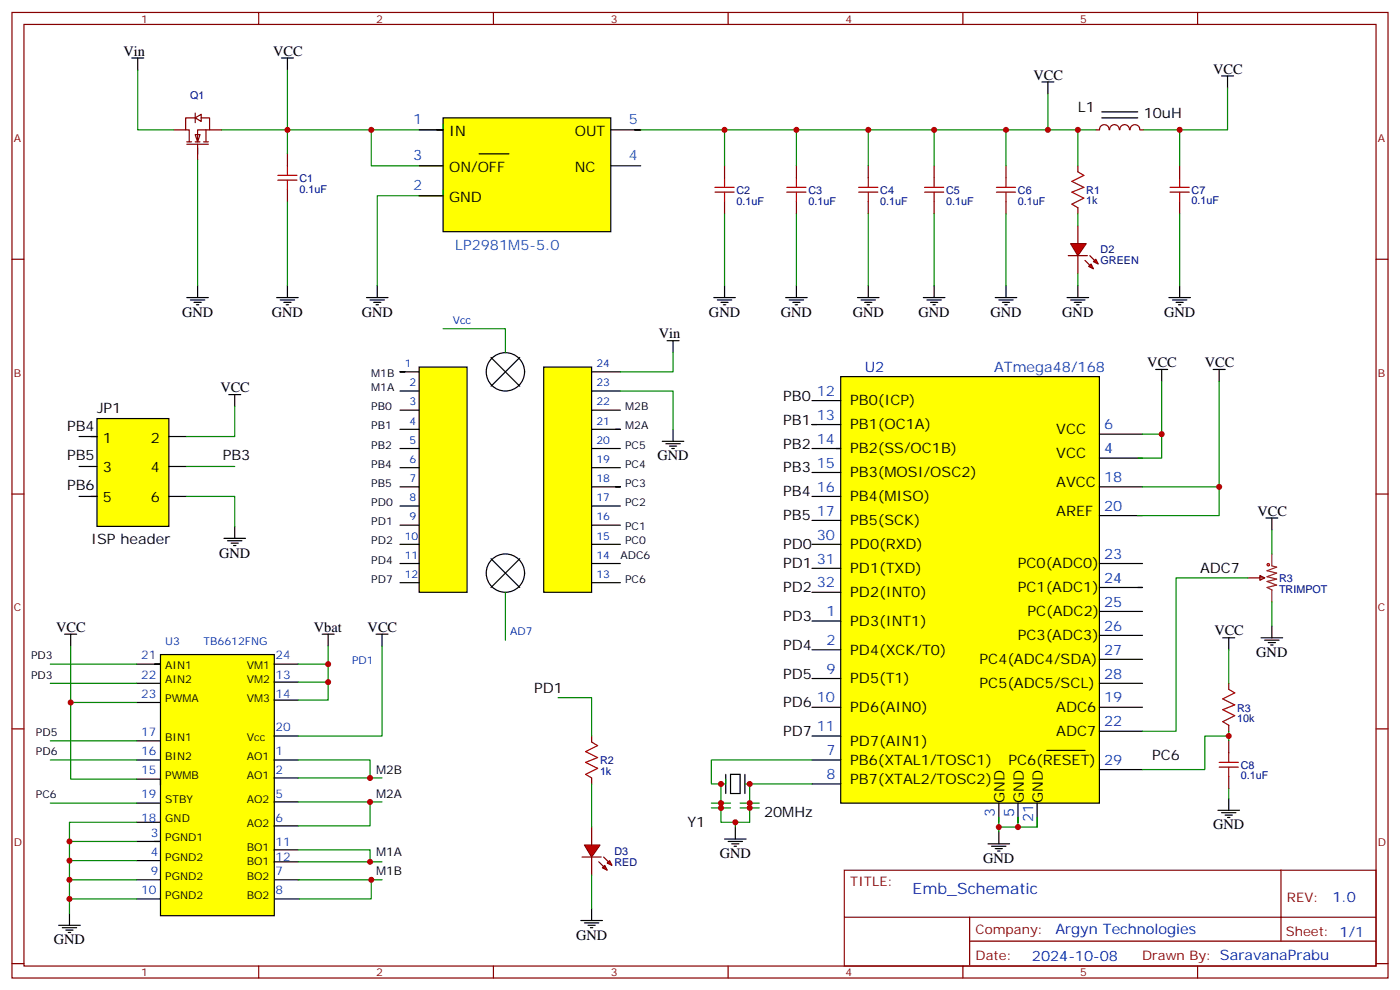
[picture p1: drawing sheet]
<svg xmlns="http://www.w3.org/2000/svg" width="412mm" height="292mm" viewBox="0 0 412 292" stroke-linecap="round" stroke-linejoin="round" font-family="sans-serif">
<g fill="none" stroke="#870000" stroke-width=".35">
<path d="M3.5 3.7h405.4v284.3h-405.4zM7.1 7.2h398.2v277.3h-398.2zM76.2 3.7v3.5M145.3 3.7v3.5M214.5 3.7v3.5M283.6 3.7v3.5M352.8 3.7v3.5M3.5 76.3h3.6M405.3 76.3h3.6M3.5 145.5h3.6M405.3 145.5h3.6M3.5 214.6h3.6"/>
<path d="M405.3 214.6h3.6M248.7 256.3h156.6v28.2h-156.6zM377.3 256.3v20.9M248.7 270.1h156.5M285.6 277.2h119.6M285.6 270.1v14.1M3.5 283.8h3.6M76.2 284.5v3.5M145.3 284.5v3.5M214.5 284.5v3.5M283.6 284.5v3.5M352.8 284.5v3.5"/>
<path d="M405.3 283.8h3.6"/>
</g>
<path d="M130.5 34.7h49.4v33.5h-49.4z" fill="#ff0" stroke="#000" stroke-width=".35"/>
<g fill="none" stroke="#000" stroke-width=".35">
<path d="M55 87.6h6.4M56.1 88.3h4.2M57.1 89h2.2M57.9 89.7h.7M58.2 84.1v3.5M81.5 87.6h6.3M82.5 88.3h4.3M83.6 89h2.1M84.3 89.7h.7M84.7 84.1v3.5M107.9 87.6h6.4M109 88.3h4.2"/>
<path d="M110.1 89h2.1M110.8 89.7h.7M111.1 84.1v3.5"/>
</g>
<path d="M130.5 55.9v1.7h-19.4v26.5" fill="none" stroke="#008700" stroke-width=".35"/>
<g fill="#fff" stroke="#870000" stroke-width=".35">
<path d="M57.5 39.7h1.4l-.7 2.1z"/>
<path d="M57.5 34.7l1.8-1v2.1z"/>
</g>
<g fill="none" stroke="#870000" stroke-width=".35">
<path d="M51.2 38.2h3.5M57.5 34.7h-2.8v3.5h1v3.6M57.5 33.3v2.8M59.3 34.7h2.4v3.5h-3.5v3.6M60.7 38.2v3.6M61.7 38.2h3.6M326.7 38.2a1.41 1.41 0 0 0-1.4-1.5 1.41 1.41 0 0 0-1.4 1.5h-1.1M326.9 38.2a1.41 1.41 0 0 1 1.4-1.5 1.41 1.41 0 0 1 1.4 1.5M329.9 38.2a1.41 1.41 0 0 1 1.4-1.5 1.41 1.41 0 0 1 1.4 1.5M332.9 38.2a1.41 1.41 0 0 1 1.4-1.5 1.41 1.41 0 0 1 1.4 1.5M335.8 38.2h1.1M55 42.5h6.4"/>
<path d="M55 41.8h1.4M57.5 41.8h1.4M58.2 42.5v4.6M60 41.8h1.4M84.7 45.3v3.5M84.7 55.9v3.5M213.4 48.8v3.6M213.4 59.4v3.5M234.6 48.8v3.6M234.6 59.4v3.5M255.8 48.8v3.6M255.8 59.4v3.5"/>
<path d="M275.2 48.8v3.6M275.2 59.4v3.5M296.3 48.8v3.6M296.3 59.4v3.5M317.5 48.8v1.8M317.5 61.2v1.7"/>
</g>
<g fill="none" stroke="#008700" stroke-width=".35">
<path d="M84.7 38.2v7.1M109.4 38.2v10.6h21.1M130.5 36.5v1.7h-65.2M188.7 38.2h24.7M234.6 38.2v10.6M255.8 38.2v10.6M275.2 38.2v10.6M296.3 38.2v10.6M317.5 38.2v10.6M322.8 38.2h-109.4v10.6M58.2 47.1v37M84.7 59.4v24.7"/>
<path d="M213.4 62.9v21.2M234.6 62.9v21.2M255.8 62.9v21.2M275.2 62.9v21.2M296.3 62.9v21.2"/>
</g>
<g fill="none" stroke="#a10000" stroke-width=".35">
<path d="M81.8 53.1h5.7M81.8 51.6h5.7M84.7 48.8v2.8M84.7 53.1v2.8M210.6 56.6h5.7M210.6 55.2h5.7M213.4 52.4v2.8M213.4 56.6v2.8M231.8 56.6h5.6M231.8 55.2h5.6M234.6 52.4v2.8M234.6 56.6v2.8"/>
<path d="M252.9 56.6h5.7M252.9 55.2h5.7M255.8 52.4v2.8M255.8 56.6v2.8M272.3 56.6h5.7M272.3 55.2h5.7M275.2 52.4v2.8M275.2 56.6v2.8M293.5 56.6h5.7M293.5 55.2h5.7M296.3 52.4v2.8M296.3 56.6v2.8"/>
<path d="M317.5 50.6l1.8 1-3.6 1.8 3.6 1.8-3.6 1.4 3.6 1.7-3.6 1.8 1.8 1.1"/>
</g>
<g fill="none" stroke="#000" stroke-width=".35">
<path d="M38.8 17.1h3.5M40.6 17.1v3.5M82.9 17.1h3.5M84.7 17.1v3.5M123.5 38.2h7h-1.7M179.9 38.2h8.8h-1.7M123.5 48.8h7M123.5 57.6h7M141.1 45.3h8.8M179.9 48.8h8.8M210.3 87.6h6.3M211.3 88.3h4.2"/>
<path d="M212.4 89h2.1M213.1 89.7h.7M213.4 84.1v3.5M231.4 87.6h6.4M232.5 88.3h4.2M233.5 89h2.2M234.2 89.7h.7M234.6 84.1v3.5M252.6 87.6h6.3M253.6 88.3h4.3M254.7 89h2.1M255.4 89.7h.7"/>
<path d="M255.8 84.1v3.5M272 87.6h6.3M273 88.3h4.3M274.1 89h2.1M274.8 89.7h.7M275.2 84.1v3.5M293.2 87.6h6.3M294.2 88.3h4.2M295.3 89h2.1M296 89.7h.7M296.3 84.1v3.5"/>
</g>
<g fill="#f00" stroke="#870000" stroke-width=".35">
<path d="M315.4 71.8h4.6l-2.5 3.5z"/>
<path d="M314.7 75.3h5.6z"/>
</g>
<g fill="#870000" stroke="#870000" stroke-width=".35">
<path d="M321 75.3l1.4 1.4z"/>
<path d="M319.6 76.7l1.4 1.4z"/>
</g>
<g fill="#f00" stroke="#870000" stroke-width=".35">
<path d="M322.1 77l.7-.7 .7 1.5z"/>
<path d="M320.7 78.5l.7-.7 .7 1.4z"/>
</g>
<path d="M347.5 48.8v3.6M347.5 59.4v3.5M317.5 66.5v5.3M317.5 75.3v5.3" fill="none" stroke="#870000" stroke-width=".35"/>
<path d="M40.6 20.6v17.6h10.6M84.7 20.6v17.6M308.7 27.7v10.5M347.5 38.2v10.6M361.6 25.9v12.3h-24.7M317.5 62.9v3.6M347.5 62.9v21.2M317.5 80.6v3.5" fill="none" stroke="#008700" stroke-width=".35"/>
<g fill="none" stroke="#000" stroke-width=".35">
<path d="M306.9 24.1h3.5M308.7 24.1v3.6M324.6 34.7h10.5M324.6 32.9h10.5M359.8 22.4h3.6M361.6 22.4v3.5M314.3 87.6h6.4M315.4 88.3h4.2M316.4 89h2.2M317.1 89.7h.8M317.5 84.1v3.5M344.3 87.6h6.4"/>
<path d="M345.4 88.3h4.2M346.4 89h2.1M347.1 89.7h.7M347.5 84.1v3.5"/>
</g>
<path d="M344.7 56.6h5.6M344.7 55.2h5.6M347.5 52.4v2.8M347.5 56.6v2.8" fill="none" stroke="#a10000" stroke-width=".35"/>
<path d="M28.6 123.3h21.1v31.7h-21.1z" fill="#ff0" stroke="#000" stroke-width=".35"/>
<g fill="none" stroke="#000" stroke-width=".35">
<path d="M67.4 116.2h3.5M69.1 116.2v3.5M23.3 128.6h5.3h-1.8M23.3 137.4h5.3M49.7 137.4h5.3M49.7 128.6h5.3M23.3 146.2h5.3h-1.8M49.7 146.2h5.3M66 158.5h6.3M67 159.2h4.3M68.1 159.9h2.1M69.1 155v3.5"/>
<path d="M68.8 160.7h.7"/>
</g>
<path d="M69.1 119.7v8.9h-14.1M55 137.4h14.1M55 146.2h14.1v8.8" fill="none" stroke="#008700" stroke-width=".35"/>
<path d="M47.3 192.8h33.5v76.9h-33.5z" fill="#ff0" stroke="#000" stroke-width=".35"/>
<g fill="none" stroke="#000" stroke-width=".35">
<path d="M19 186.8h3.6M20.8 186.8v3.5M40.2 195.6h7.1h-1.8M80.8 195.6h7M94.9 186.8h3.5M96.7 186.8v3.5M110.8 186.8h3.5M112.5 186.8v3.5M40.2 201.2h7.1M40.2 206.9h7.1M40.2 218.2h7.1M80.8 200.9h7"/>
<path d="M80.8 206.2h7M80.8 216.7h7M40.2 229.4h7.1v1.8M40.2 223.8h7.1M40.2 236.5h7.1M80.8 223.8h7M80.8 229.1h7M80.8 236.1h7M40.2 247.8h7.1h-1.8M40.2 242.1h7.1M40.2 253.4h7.1M40.2 259.1h7.1"/>
<path d="M80.8 243.2h7M80.8 250.3h7M80.8 253.8h7M81.1 259.1h7.1M17.3 272.5h6.3M18.3 273.2h4.3M19.4 273.9h2.1M20.1 274.6h.7M20.5 269v3.5M40.2 264.7h7.1M81.1 264.7h7.1"/>
</g>
<g fill="none" stroke="#008700" stroke-width=".35">
<path d="M14.8 195.6h25.4M20.8 190.3v39.1h19.4M87.8 195.6h8.9M96.7 190.3v15.9h-8.9M112.5 190.3v26.4h-24.7M14.8 201.2h25.4M14.8 218.2h25.4M20.8 206.9h19.4M87.8 200.9h8.9M14.8 223.8h25.4M14.8 236.5h25.4M87.8 223.8h21.2v5.3"/>
<path d="M87.8 229.1h24.7M87.8 236.1h24.7M109 236.1v7.1h-21.2M20.5 259.1h19.7M20.5 247.8h19.7M20.5 253.4h19.7M40.2 242.1h-19.7v26.9M87.8 250.3h21.2v3.5M87.8 259.1h24.7M87.8 253.8h24.7M109.4 259.1v5.6h-21.2M20.5 264.7h19.7"/>
</g>
<path d="M174.3 218.5l1.7 1.1-3.5 1.7 3.5 1.8-3.5 1.4 3.5 1.8-3.5 1.7 1.8 1.1" fill="none" stroke="#a10000" stroke-width=".35"/>
<path d="M174.3 216.7v1.8M174.3 229.1v1.8" fill="none" stroke="#870000" stroke-width=".35"/>
<g fill="#f00" stroke="#870000" stroke-width=".35">
<path d="M172.2 248.8h4.5l-2.4 3.6z"/>
<path d="M171.4 252.4h5.7z"/>
</g>
<g fill="#870000" stroke="#870000" stroke-width=".35">
<path d="M177.8 252.4l1.4 1.4z"/>
<path d="M176.4 253.8l1.4 1.4z"/>
</g>
<g fill="#f00" stroke="#870000" stroke-width=".35">
<path d="M178.9 254.1l.7-.7 .7 1.4z"/>
<path d="M177.4 255.6l.8-.8 .7 1.5z"/>
</g>
<path d="M174.3 243.6v5.2M174.3 252.4v5.3" fill="none" stroke="#870000" stroke-width=".35"/>
<path d="M171.1 271.1h6.3M172.2 271.8h4.2M173.2 272.5h2.1M173.9 273.2h.7M174.3 267.5v3.6" fill="none" stroke="#000" stroke-width=".35"/>
<path d="M164.4 205.5h9.9v11.2M174.3 230.9v12.7M174.3 257.7v9.8" fill="none" stroke="#008700" stroke-width=".35"/>
<g fill="#ff0" stroke="#000" stroke-width=".35">
<path d="M123.5 108.1h14.1v66.3h-14.1z"/>
<path d="M160.2 108.1h14.1v66.3h-14.1z"/>
</g>
<g fill="none" stroke="#000" stroke-width=".35">
<path d="M117.8 115.1h5.7M119.2 109.5h-1.4h5.7M144.6 105.3l8.5 8.4M153.1 105.3l-8.5 8.4M174.3 115.1h8.4M174.3 109.5h8.4M196.5 100.3h3.5M198.3 100.3v3.6M117.8 120.8h5.7M117.8 126.4h5.7M117.8 132.1h5.7M117.8 137.7h5.7"/>
<path d="M174.3 126.4h8.4h-1.4M174.3 120.8h8.4M174.3 132.1h8.4M174.3 137.7h8.4M195.1 130h6.3M196.1 130.7h4.3M197.2 131.4h2.1M197.9 132.1h.7M198.3 126.4v3.6M117.8 143.4h5.7M117.8 149h5.7M117.8 154.7h5.7"/>
<path d="M174.3 143.4h8.4h-1.4M174.3 149h8.4M174.3 154.7h8.4M117.8 160.3h5.7M117.8 165.9h5.7M117.8 171.6h5.7M144.6 164.5l8.5 8.5M153.1 164.5l-8.5 8.5M174.3 160.3h8.4M174.3 165.9h8.4M174.3 171.6h8.4"/>
<circle cx="148.9" cy="109.5" r="5.6"/>
<circle cx="148.9" cy="168.8" r="5.6"/>
</g>
<path d="M130.5 96.8h18.4v7.1M182.7 115.1h15.6v11.3M198.3 103.9v5.6h-15.6M148.9 174.4v14.1" fill="none" stroke="#008700" stroke-width=".35"/>
<path d="M247.6 110.9h76.2v125.6h-76.2z" fill="#ff0" stroke="#000" stroke-width=".35"/>
<g fill="none" stroke="#000" stroke-width=".35">
<path d="M239.2 118h8.4M340.4 108.8h3.6M342.2 108.8v3.5M357.4 108.8h3.5M359.1 108.8v3.5M239.2 132.1h8.4h-1.4M239.2 139.1h8.4M240.6 125h-1.4h8.4M323.8 127.8h12.7M323.8 134.9h12.7M239.2 146.2h8.4M239.2 153.2h8.4"/>
<path d="M323.8 143.4h12.7M323.8 151.8h12.7M372.9 152.5h3.5M374.6 152.5v3.6M239.2 160.3h8.4M239.2 167.4h8.4M239.2 174.4h8.4M323.8 173h12.7h-1.4M323.8 165.9h12.7M239.2 182.9h8.4M239.2 191.3h8.4M239.2 199.8h8.4"/>
<path d="M323.8 180.1h12.7M323.8 187.1h12.7M323.8 194.2h12.7M360.2 187.8h3.5M361.9 187.8v3.5M371.5 187.8h6.3M372.5 188.5h4.3M373.6 189.2h2.1M374.3 189.9h.7M374.6 184.3v3.5M239.2 208.3h8.4M239.2 216.7h8.4"/>
<path d="M323.8 208.3h12.7M323.8 201.2h12.7M323.8 215.3h12.7M213.8 228v5.7M215.2 228h2.8v5.7h-2.8zM219.4 228v5.7M239.2 223.8h8.4M239.2 230.9h8.4M294.2 236.5v5.6M299.9 236.5v5.6M305.5 236.5v7.1M308.3 221h11.3"/>
<path d="M323.8 226.6h12.7M358.8 238.6h6.3M359.8 239.3h4.3M361.9 235.1v3.5M213.4 247.1h6.4M214.5 247.8h4.2M215.5 248.5h2.2M216.3 249.2h.7M216.6 243.6v3.5M291 248.5h6.4M292.1 249.2h4.2M293.2 249.9h2.1"/>
<path d="M293.9 250.6h.7M294.2 245v3.5M360.9 240h2.1M361.6 240.7h.7"/>
</g>
<g fill="none" stroke="#008700" stroke-width=".35">
<path d="M342.2 112.3v15.5h-5.7M359.1 112.3v39.5h-24M342.2 127.8v7.1h-7.1M336.5 143.4h22.6M374.6 156.1v7M367.6 170.2h-21.2v45.1h-9.9M374.6 177.2v7.1M361.9 191.3v9.9M361.9 216.7h-7v9.9h-18.4M361.9 215.3v2.9M209.5 236.5h5.7M209.5 237.9h5.7"/>
<path d="M212.4 237.9v4.2h4.2M212.4 230.9v5.6M218 236.5h5.7M218 237.9h5.7M219.4 230.9h19.8M220.8 237.9v4.2h-4.2v1.5M220.8 230.9v5.6M239.2 223.8h-29.7v7.1h4.3v-1.5M361.9 232.3v2.8M294.2 240.7v4.3M299.9 242.1v-1.4v2.9M305.5 240.7v2.9h-11.3"/>
</g>
<path d="M367.6 170.2h4.9M371.1 169.5l1.4 .7-1.4 .7zM361.9 201.2v1.8M361.9 213.6v1.7M361.9 218.2v3.5M361.9 228.7v3.6" fill="none" stroke="#870000" stroke-width=".35"/>
<g fill="none" stroke="#a10000" stroke-width=".35">
<path d="M361.9 203l1.8 1-3.5 1.8 3.5 1.8-3.5 1.4 3.5 1.7-3.5 1.8 1.7 1.1M359.1 225.9h5.7M359.1 224.5h5.7M361.9 221.7v2.8M361.9 225.9v2.8"/>
<circle cx="373.6" cy="166.3" r=".35"/>
</g>
<path d="M374.6 163.1v3.6l1.5 .3-2.9 1.1 2.9 .7-2.9 1 2.9 .7-2.9 .7 2.9 1.1-2.9 .7 1.4 .7v3.5" fill="none" stroke="#8c2424" stroke-width=".35"/>
<g fill="#c00">
<circle cx="84.7" cy="38.2" r=".88"/>
<circle cx="109.4" cy="38.2" r=".88"/>
<circle cx="213.4" cy="38.2" r=".88"/>
<circle cx="234.6" cy="38.2" r=".88"/>
<circle cx="255.8" cy="38.2" r=".88"/>
<circle cx="275.2" cy="38.2" r=".88"/>
<circle cx="296.3" cy="38.2" r=".88"/>
<circle cx="317.5" cy="38.2" r=".88"/>
<circle cx="347.5" cy="38.2" r=".88"/>
<circle cx="308.7" cy="38.2" r=".88"/>
<circle cx="96.7" cy="200.9" r=".88"/>
<circle cx="96.7" cy="195.6" r=".88"/>
<circle cx="109" cy="229.1" r=".88"/>
<circle cx="109" cy="236.1" r=".88"/>
<circle cx="109" cy="253.8" r=".88"/>
<circle cx="109.4" cy="259.1" r=".88"/>
<circle cx="20.8" cy="206.9" r=".88"/>
<circle cx="20.5" cy="264.7" r=".88"/>
<circle cx="20.5" cy="259.1" r=".88"/>
<circle cx="20.5" cy="247.8" r=".88"/>
<circle cx="20.5" cy="253.4" r=".88"/>
<circle cx="342.2" cy="127.8" r=".88"/>
<circle cx="359.1" cy="143.4" r=".88"/>
<circle cx="294.2" cy="243.6" r=".88"/>
<circle cx="299.9" cy="243.6" r=".88"/>
<circle cx="212.4" cy="237.9" r=".88"/>
<circle cx="216.6" cy="242.1" r=".88"/>
<circle cx="212.4" cy="230.9" r=".88"/>
<circle cx="212.4" cy="236.5" r=".88"/>
<circle cx="220.8" cy="237.9" r=".88"/>
<circle cx="220.8" cy="230.9" r=".88"/>
<circle cx="220.8" cy="236.5" r=".88"/>
<circle cx="362" cy="216.7" r=".88"/>
</g>
<text font-size="4.6" fill="#00f" x="268.8" y="263.3">Emb_Schematic</text>
<g font-size="4.2">
<text x="36.3" y="16.4">Vin</text>
<text x="80.4" y="16.4">VCC</text>
<text x="304.4" y="23.4">VCC</text>
<text x="357.4" y="21.7">VCC</text>
<text x="317.5" y="32.9">L1</text>
<text x="336.9" y="34.7">10uH</text>
<text x="132.3" y="40">IN</text>
<text x="169.3" y="40">OUT</text>
<text x="132.3" y="50.6">ON/OFF</text>
<text x="169.3" y="50.6">NC</text>
<text x="132.3" y="59.4">GND</text>
<text x="53.6" y="93.3">GND</text>
<text x="80.1" y="93.3">GND</text>
<text x="106.5" y="93.3">GND</text>
<text x="208.8" y="93.3">GND</text>
<text x="230" y="93.3">GND</text>
<text x="251.2" y="93.3">GND</text>
<text x="270.6" y="93.3">GND</text>
<text x="291.7" y="93.3">GND</text>
<text x="312.9" y="93.3">GND</text>
<text x="342.9" y="93.3">GND</text>
<text x="194" y="99.6">Vin</text>
<text x="338" y="108.1">VCC</text>
<text x="354.9" y="108.1">VCC</text>
<text x="64.9" y="115.5">VCC</text>
<text x="230.7" y="118">PB0</text>
<text x="250.5" y="119.4">PB0(ICP)</text>
<text x="28.6" y="121.5">JP1</text>
<text x="230.7" y="125">PB1</text>
<text x="19.8" y="126.8">PB4</text>
<text x="30.3" y="130.3">1</text>
<text x="44.4" y="130.3">2</text>
<text x="250.5" y="126.4">PB1(OC1A)</text>
<text x="311.1" y="127.8">VCC</text>
<text x="19.8" y="135.6">PB5</text>
<text x="65.6" y="135.6">PB3</text>
<text x="193.7" y="135.6">GND</text>
<text x="230.7" y="132.1">PB2</text>
<text x="250.5" y="133.5">PB2(SS/OC1B)</text>
<text x="311.1" y="134.9">VCC</text>
<text x="30.3" y="139.1">3</text>
<text x="44.4" y="139.1">4</text>
<text x="230.7" y="139.1">PB3</text>
<text x="250.5" y="140.5">PB3(MOSI/OSC2)</text>
<text x="311.1" y="143.4">AVCC</text>
<text x="19.8" y="144.4">PB6</text>
<text x="30.3" y="148">5</text>
<text x="44.4" y="148">6</text>
<text x="230.7" y="146.2">PB4</text>
<text x="250.5" y="147.6">PB4(MISO)</text>
<text x="230.7" y="153.2">PB5</text>
<text x="250.5" y="154.7">PB5(SCK)</text>
<text x="311.1" y="151.8">AREF</text>
<text x="370.4" y="151.8">VCC</text>
<text x="26.8" y="160.3">ISP header</text>
<text x="230.7" y="161.7">PD0</text>
<text x="250.5" y="161.7">PD0(RXD)</text>
<text x="64.6" y="164.2">GND</text>
<text x="230.7" y="167.4">PD1</text>
<text x="299.9" y="167.4">PC0(ADC0)</text>
<text x="250.5" y="168.8">PD1(TXD)</text>
<text x="353.5" y="168.8">ADC7</text>
<text x="230.7" y="174.4">PD2</text>
<text x="250.5" y="175.8">PD2(INT0)</text>
<text x="299.9" y="174.4">PC1(ADC1)</text>
<text x="230.7" y="182.9">PD3</text>
<text x="250.5" y="184.3">PD3(INT1)</text>
<text x="302.7" y="181.5">PC(ADC2)</text>
<text x="16.6" y="186.1">VCC</text>
<text x="92.4" y="186.1">Vbat</text>
<text x="108.3" y="186.1">VCC</text>
<text x="230.7" y="191.3">PD4</text>
<text x="299.9" y="188.5">PC3(ADC3)</text>
<text x="357.7" y="187.1">VCC</text>
<text x="250.5" y="192.8">PD4(XCK/T0)</text>
<text x="288.6" y="195.6">PC4(ADC4/SDA)</text>
<text x="370.1" y="193.5">GND</text>
<text x="230.7" y="199.8">PD5</text>
<text x="250.5" y="201.2">PD5(T1)</text>
<text x="288.6" y="202.6">PC5(ADC5/SCL)</text>
<text x="157.3" y="204">PD1</text>
<text x="230.7" y="208.3">PD6</text>
<text x="250.5" y="209.7">PD6(AIN0)</text>
<text x="311.1" y="209.7">ADC6</text>
<text x="230.7" y="216.7">PD7</text>
<text x="250.5" y="219.6">PD7(AIN1)</text>
<text x="311.1" y="216.7">ADC7</text>
<text x="250.5" y="225.2">PB6(XTAL1/TOSC1)</text>
<text x="297" y="225.2">PC6(RESET)</text>
<text x="339.4" y="223.8">PC6</text>
<text x="250.5" y="230.9">PB7(XTAL2/TOSC2)</text>
<text x="295.9" y="236.6" transform="rotate(-90 295.9 236.6)">GND</text>
<text x="301.6" y="236.6" transform="rotate(-90 301.6 236.6)">GND</text>
<text x="307.2" y="236.6" transform="rotate(-90 307.2 236.6)">GND</text>
<text x="202.5" y="243.6">Y1</text>
<text x="225.1" y="240.7">20MHz</text>
<text x="357.4" y="244.3">GND</text>
<text x="212" y="252.7">GND</text>
<text x="289.6" y="254.1">GND</text>
<text x="15.9" y="278.1">GND</text>
<text x="169.7" y="276.7">GND</text>
</g>
<g font-size="4.2" fill="#06f">
<text x="121.7" y="36.5">1</text>
<text x="185.2" y="36.5">5</text>
<text x="121.7" y="47.1">3</text>
<text x="185.2" y="47.1">4</text>
<text x="121.7" y="55.9">2</text>
<text x="134.1" y="73.5">LP2981M5-5.0</text>
</g>
<g font-size="4.2" fill="#00f">
<text x="254.7" y="109.5">U2</text>
<text x="392.5" y="265.5">1.0</text>
<text x="310.9" y="275.1">Argyn Technologies</text>
<text x="304" y="282.9">2024-10-08</text>
</g>
<g font-size="4.2" fill="#03f">
<text x="292.8" y="109.5">ATmega48/168</text>
<text x="240.6" y="116.6">12</text>
<text x="240.6" y="123.6">13</text>
<text x="240.6" y="130.7">14</text>
<text x="325.3" y="126.4">6</text>
<text x="240.6" y="137.7">15</text>
<text x="325.3" y="133.5">4</text>
<text x="325.3" y="142">18</text>
<text x="240.6" y="144.8">16</text>
<text x="240.6" y="151.8">17</text>
<text x="325.3" y="150.4">20</text>
<text x="240.6" y="158.9">30</text>
<text x="240.6" y="165.9">31</text>
<text x="325.3" y="164.5">23</text>
<text x="240.6" y="173">32</text>
<text x="325.3" y="171.6">24</text>
<text x="325.3" y="178.6">25</text>
<text x="243.4" y="181.5">1</text>
<text x="325.3" y="185.7">26</text>
<text x="243.4" y="189.9">2</text>
<text x="325.3" y="192.8">27</text>
<text x="243.4" y="198.4">9</text>
<text x="325.3" y="199.8">28</text>
<text x="240.6" y="206.9">10</text>
<text x="325.3" y="206.9">19</text>
<text x="240.6" y="215.3">11</text>
<text x="325.3" y="213.9">22</text>
<text x="243.4" y="222.4">7</text>
<text x="325.3" y="225.2">29</text>
<text x="243.4" y="229.4">8</text>
<text x="293.1" y="240.6" transform="rotate(-90 293.1 240.6)">3</text>
<text x="298.7" y="240.6" transform="rotate(-90 298.7 240.6)">5</text>
<text x="304.4" y="242" transform="rotate(-90 304.4 242)">21</text>
</g>
<g font-size="3.9" fill="#800">
<text x="250.5" y="260.8">TITLE:</text>
<text x="379.1" y="265.5">REV:</text>
<text x="287.4" y="275">Company:</text>
<text x="378.7" y="275.7">Sheet: 1/1</text>
<text x="287.4" y="282.7">Date:</text>
<text x="336.4" y="282.8">Drawn By: SaravanaPrabu</text>
</g>
<g font-size="3.5" fill="#03f">
<text x="41.6" y="194.2">21</text>
<text x="81.1" y="194.2">24</text>
<text x="41.6" y="199.8">22</text>
<text x="81.1" y="199.8">13</text>
<text x="41.6" y="205.5">23</text>
<text x="81.1" y="205.5">14</text>
<text x="81.1" y="215.3">20</text>
<text x="41.6" y="216.7">17</text>
<text x="41.6" y="222.4">16</text>
<text x="81.1" y="222.4">1</text>
<text x="41.6" y="228">15</text>
<text x="81.1" y="228">2</text>
<text x="41.6" y="235.1">19</text>
<text x="81.1" y="235.1">5</text>
<text x="41.6" y="242.1">18</text>
<text x="81.1" y="242.1">6</text>
<text x="44.4" y="246.4">3</text>
<text x="81.1" y="249.2">11</text>
<text x="44.4" y="252">4</text>
<text x="44.4" y="257.7">9</text>
<text x="81.1" y="253.4">12</text>
<text x="81.1" y="257.7">7</text>
<text x="41.6" y="263.3">10</text>
<text x="81.1" y="263.3">8</text>
</g>
<g font-size="3.5">
<text x="110.8" y="228">M2B</text>
<text x="110.8" y="235.1">M2A</text>
<text x="110.8" y="252">M1A</text>
<text x="110.8" y="257.7">M1B</text>
</g>
<g font-size="3.2" fill="#800">
<text x="41.6" y="6.7">1</text>
<text x="110.8" y="6.7">2</text>
<text x="179.9" y="6.7">3</text>
<text x="249.1" y="6.7">4</text>
<text x="318.2" y="6.7">5</text>
<text x="4.1" y="41.8">A</text>
<text x="405.9" y="41.8">A</text>
<text x="4.1" y="110.9">B</text>
<text x="405.9" y="110.9">B</text>
<text x="4.1" y="180.1">C</text>
<text x="405.9" y="180.1">C</text>
<text x="4.1" y="249.2">D</text>
<text x="405.9" y="249.2">D</text>
<text x="41.6" y="287.5">1</text>
<text x="110.8" y="287.5">2</text>
<text x="179.9" y="287.5">3</text>
<text x="249.1" y="287.5">4</text>
<text x="318.2" y="287.5">5</text>
</g>
<g font-size="3.2" fill="#000080">
<text x="56" y="29">Q1</text>
<text x="88.2" y="53.5">C1</text>
<text x="88.2" y="56.7">0.1uF</text>
<text x="217" y="57">C2</text>
<text x="238.1" y="57">C3</text>
<text x="259.3" y="57">C4</text>
<text x="278.7" y="57">C5</text>
<text x="299.9" y="57">C6</text>
<text x="320" y="57">R1</text>
<text x="351" y="57.1">C7</text>
<text x="217" y="60.2">0.1uF</text>
<text x="238.1" y="60.2">0.1uF</text>
<text x="259.3" y="60.2">0.1uF</text>
<text x="278.7" y="60.2">0.1uF</text>
<text x="299.9" y="60.2">0.1uF</text>
<text x="320" y="60.2">1k</text>
<text x="351" y="60.2">0.1uF</text>
<text x="324.2" y="77.8">GREEN</text>
<text x="324.2" y="74.6">D2</text>
<text x="376.8" y="171.5">R3</text>
<text x="376.8" y="174.5">TRIMPOT</text>
<text x="364.4" y="209.6">R3</text>
<text x="364.4" y="212.6">10k</text>
<text x="176.7" y="225.1">R2</text>
<text x="365.5" y="226.5">C8</text>
<text x="176.7" y="228.1">1k</text>
<text x="365.5" y="229.5">0.1uF</text>
<text x="181" y="251.9">D3</text>
<text x="181" y="254.9">RED</text>
</g>
<g font-size="3.2" fill="#00f">
<text x="133.3" y="95.4">Vcc</text>
<text x="119.2" y="108.1">1</text>
<text x="120.6" y="113.7">2</text>
<text x="175.7" y="108.1">24</text>
<text x="175.7" y="113.7">23</text>
<text x="120.6" y="119.4">3</text>
<text x="175.7" y="119.4">22</text>
<text x="120.6" y="125">4</text>
<text x="175.7" y="125">21</text>
<text x="120.6" y="130.7">5</text>
<text x="175.7" y="130.7">20</text>
<text x="120.6" y="136.3">6</text>
<text x="175.7" y="136.3">19</text>
<text x="120.6" y="142">7</text>
<text x="175.7" y="142">18</text>
<text x="120.6" y="147.6">8</text>
<text x="175.7" y="147.6">17</text>
<text x="120.6" y="153.2">9</text>
<text x="175.7" y="153.2">16</text>
<text x="119.2" y="158.9">10</text>
<text x="175.7" y="158.9">15</text>
<text x="119.2" y="164.5">11</text>
<text x="175.7" y="164.5">14</text>
<text x="119.2" y="170.2">12</text>
<text x="175.7" y="170.2">13</text>
<text x="48.7" y="189.9">U3</text>
<text x="60" y="189.9">TB6612FNG</text>
<text x="150.3" y="187.1">AD7</text>
<text x="103.7" y="195.6">PD1</text>
</g>
<g font-size="3.2">
<text x="109.4" y="110.9">M1B</text>
<text x="109.4" y="115.1">M1A</text>
<text x="109.4" y="120.8">PB0</text>
<text x="184.1" y="120.8">M2B</text>
<text x="109.4" y="126.4">PB1</text>
<text x="184.1" y="126.4">M2A</text>
<text x="109.4" y="132.1">PB2</text>
<text x="109.4" y="137.7">PB4</text>
<text x="184.1" y="132.1">PC5</text>
<text x="184.1" y="137.7">PC4</text>
<text x="109.4" y="143.4">PB5</text>
<text x="184.1" y="143.4">PC3</text>
<text x="109.4" y="149">PD0</text>
<text x="184.1" y="149">PC2</text>
<text x="109.4" y="154.7">PD1</text>
<text x="109.4" y="160.3">PD2</text>
<text x="184.1" y="156.1">PC1</text>
<text x="184.1" y="160.3">PC0</text>
<text x="109.4" y="165.9">PD4</text>
<text x="182.7" y="164.5">ADC6</text>
<text x="109.4" y="171.6">PD7</text>
<text x="184.1" y="171.6">PC6</text>
<text x="9.2" y="194.2">PD3</text>
<text x="48.7" y="197">AIN1</text>
<text x="72.7" y="197">VM1</text>
<text x="9.2" y="199.8">PD3</text>
<text x="48.7" y="201.2">AIN2</text>
<text x="72.7" y="201.2">VM2</text>
<text x="48.7" y="206.9">PWMA</text>
<text x="72.7" y="206.9">VM3</text>
<text x="10.6" y="216.7">PD5</text>
<text x="48.7" y="218.2">BIN1</text>
<text x="72.7" y="218.2">Vcc</text>
<text x="10.6" y="222.4">PD6</text>
<text x="48.7" y="223.8">BIN2</text>
<text x="72.7" y="223.8">AO1</text>
<text x="48.7" y="229.4">PWMB</text>
<text x="72.7" y="229.4">AO1</text>
<text x="10.6" y="235.1">PC6</text>
<text x="48.7" y="236.5">STBY</text>
<text x="72.7" y="236.5">AO2</text>
<text x="48.7" y="242.1">GND</text>
<text x="72.7" y="243.6">AO2</text>
<text x="48.7" y="247.8">PGND1</text>
<text x="72.7" y="250.6">BO1</text>
<text x="48.7" y="253.4">PGND2</text>
<text x="72.7" y="254.8">BO1</text>
<text x="48.7" y="259.1">PGND2</text>
<text x="72.7" y="259.1">BO2</text>
<text x="48.7" y="264.7">PGND2</text>
<text x="72.7" y="264.7">BO2</text>
</g>
</svg>
